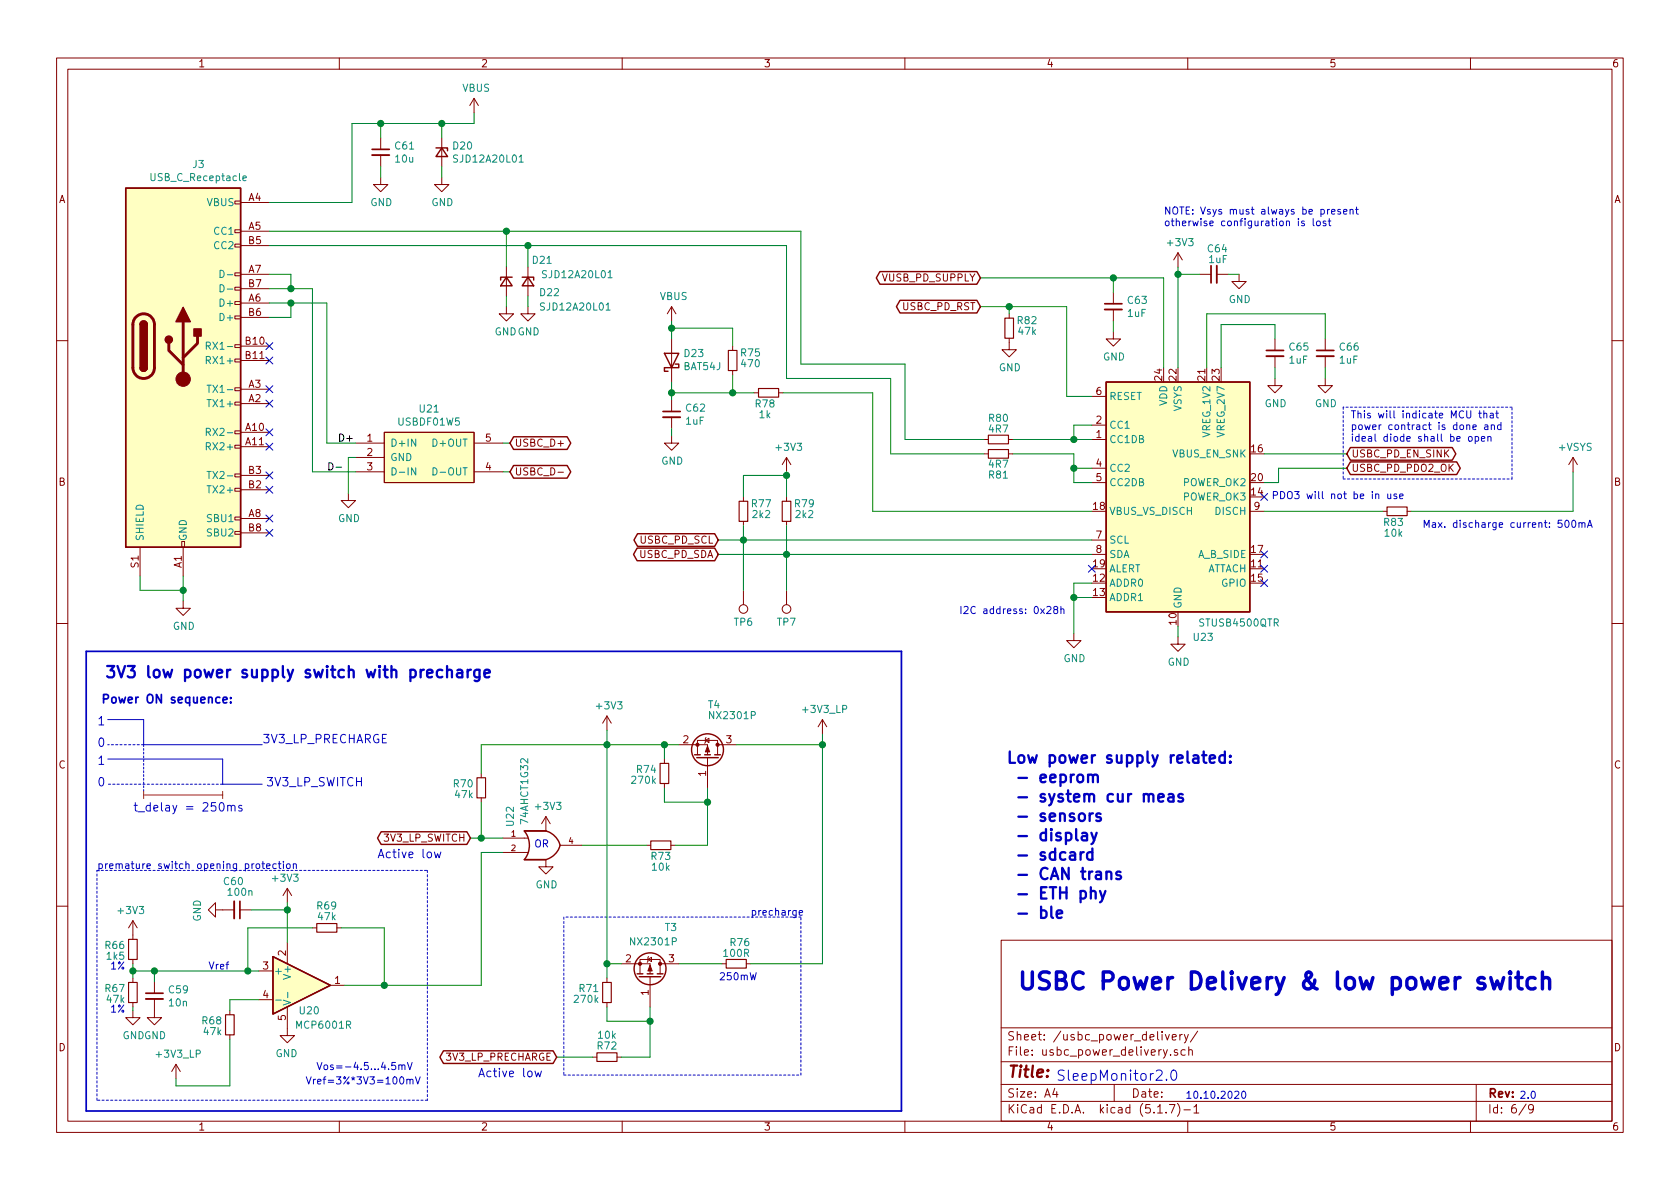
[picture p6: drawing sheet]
<svg xmlns="http://www.w3.org/2000/svg" width="297mm" height="210mm" viewBox="0 0 297 210" stroke-linecap="round" stroke-linejoin="round" font-family="sans-serif">
<g fill="none" stroke="#840000" stroke-width=".18">
<path d="M10 10.3h277v189.9h-277zM12 12.2h273v186.1h-273zM60 10.3v1.9M83.8 17.4l-.7 1.3M83.8 17.4v2.5M83.8 17.4l.8 1.3M110 10.3v1.9M160 10.3v1.9M210 10.3v1.9M260 10.3v1.9M41.5 35.6h1v.5h-1zM42.5 35.8h5.1"/>
<path d="M67.3 31.4v1.2h1.3l-1.3 1.3-1.3-1.3h1.3M67.3 24.4v2M67.3 27.4v2.1M78.1 31.4v1.2h1.3l-1.3 1.3-1.3-1.3h1.3M78.1 24.4v5.1M41.5 55.9h1v.5h-1zM41.5 53.3h1v.5h-1zM41.5 50.8h1v.5h-1zM41.5 48.3h1v.5h-1zM41.5 43.2h1v.5h-1zM41.5 40.6h1v.5h-1zM42.5 40.9h5.1"/>
<path d="M42.5 53.6h5.1M42.5 48.5h5.1M42.5 43.4h5.1M42.5 56.1h5.1M42.5 51h5.1M89.5 54.2v1.3h-1.2l1.2 1.3 1.3-1.3h-1.3M89.5 47.2v5.1M93.3 54.2v1.3h1.3l-1.3 1.3-1.2-1.3h1.2M93.3 47.2v5.1M118.7 54.2l-.7 1.3M118.7 54.2v2.6M118.7 59.9v7.7"/>
<path d="M118.7 54.2l.8 1.3M178.4 59.8v2h1.3l-1.3 1.3-1.2-1.3h1.2M178.4 55.5v.8M196.8 58.7v1.2h1.3l-1.3 1.3-1.2-1.3h1.2M196.8 51.7v2M196.8 54.7v2.1M208.3 44.7l-.8 1.3M208.3 44.7v2.5M208.3 44.7l.7 1.3M212.1 48.5h2M215.1 48.5h2.1M219.1 48.5v1.3h1.2l-1.2 1.2-1.3-1.2h1.3"/>
<path d="M225.4 59.9v2.1M234.3 59.9v2.1M10 60.2h2M41.5 78.7h1v.5h-1zM41.5 76.2h1v.5h-1zM41.5 71.1h1v.5h-1zM41.5 68.6h1v.5h-1zM41.5 63.5h1v.5h-1zM41.5 61h1v.5h-1zM42.5 76.4h5.1M42.5 79h5.1M42.5 71.4h5.1"/>
<path d="M42.5 68.8h5.1M42.5 61.2h5.1M42.5 63.7h5.1M62.9 78.4h5M67.9 76.4h15.9v8.9h-15.9zM83.8 78.4h5.1M118.7 77.1v1.3h1.3l-1.3 1.2-1.2-1.2h1.2M118.7 70.7v2.1M118.7 73.8v2M129.5 61.2v.8M129.5 65.5v.8M133.3 69.5h.8"/>
<path d="M137.7 69.5h.7M174 77.7h.8M178.3 77.7h.8M193 77.7h2.6M193 75.2h2.6M193 70.1h2.6M225.4 66.9v1.3h1.3l-1.3 1.3-1.2-1.3h1.2M225.4 63v2M234.3 66.9v1.3h1.3l-1.3 1.3-1.3-1.3h1.3M234.3 63v2M285 60.2h2M24.8 96.8v5"/>
<path d="M32.1 95.8h.5v1h-.5zM32.4 96.8v5M41.5 94h1v.5h-1zM41.5 91.4h1v.5h-1zM41.5 86.4h1v.5h-1zM41.5 83.8h1v.5h-1zM42.5 91.7h5.1M42.5 86.6h5.1M42.5 84.1h5.1M42.5 94.2h5.1M61.6 87.2v1.3h1.3l-1.3 1.3-1.3-1.3h1.3M62.9 80.9h5"/>
<path d="M62.9 83.4h5M83.8 83.4h5.1M98.7 83.5h.9M131.4 87.9v.7M131.4 92.2v.8M139.1 80.9l-.8 1.3M139.1 80.9v2.5M139.1 87.9v.7M139.1 92.2v.8M139.1 80.9l.7 1.3M174 80.3h.8M178.3 80.3h.8"/>
<path d="M193 82.8h2.6M193 85.3h2.6M193 95.5h2.6M193 98h2.6M221 90.4h2.5M244.5 90.4h.7M248.8 90.4h.8M278.1 80.9l-.7 1.3M278.1 80.9v2.5M278.1 80.9l.8 1.3M10 110.3h2M32.4 106.3v1.3h1.3l-1.3 1.2-1.3-1.2h1.3"/>
<path d="M131.4 104.4v2.5M139.1 104.4v2.5M189.9 112v1.3h1.2l-1.2 1.2-1.3-1.2h1.3M208.3 112.6v1.3h1.2l-1.2 1.3-1.3-1.3h1.3M285 110.3h2M85.1 136.8v.7M107.3 126.6l-.7 1.3M107.3 126.6v2.6M107.3 126.6l.8 1.3M117.5 134.2v.8M117.5 138.6v.7M120 131.7h5.1v1.8"/>
<path d="M124.7 130.9l.6-.3v.7zM124.8 130.4l-.1 .2v.7l-.1 .1M125.1 134v.2M125.1 134.2v5.1M126.9 131.7v-.8h-3.6v2.6M126.9 131.7v1.8M126.9 131.7h3.3M145.4 127.2l-.7 1.3M145.4 127.2v2.6M145.4 127.2l.8 1.3M50.8 157.1v2.5M50.8 157.1l.8 1.3"/>
<path d="M50.8 157.1l-.8 1.3M85.1 141.1v.8M88.9 150.7h4.4M88.9 148.2h4.4M96.5 152v1.3h1.3l-1.3 1.3-1.3-1.3h1.3M96.5 144.4l-.7 1.3M96.5 144.4v2.5M96.5 144.4l.8 1.3M99.1 149.5h3.8M114.3 149.5h.8M118.6 149.5h.8M10 160.2h2"/>
<path d="M23.5 178.7v1.3h1.3l-1.3 1.2-1.3-1.2h1.3M23.5 162.8l.8 1.3M23.5 162.8v3.3M23.5 169.7v.7M23.5 173v.7M23.5 177.3v.7M23.5 162.8l-.8 1.3M27.3 176.7v3.3h1.3l-1.3 1.2-1.3-1.2h1.3M27.3 173.6v2M38.1 160.9v-1.3l-1.3 1.3 1.3 1.3v-1.3h3.3M40.6 178.7v.7M42.4 160.9h2"/>
<path d="M45.7 171.7h2.6M45.7 176.8h2.6M50.8 178v5.1h-1.3l1.3 1.3 1.3-1.3h-1.3M50.8 166.6v3.8M55.2 164.1h.8M58.4 174.2h2.6M59.6 164.1h.7M107.3 173v.7M107.3 177.3v.7M109.9 170.4h5v1.8M114.6 169.7l.6-.4v.7zM114.7 169.2l-.1 .1v.7l-.2 .2"/>
<path d="M114.9 172.7v.2M114.9 173v5M116.7 170.4v-.7h-3.5v2.5M116.7 170.4v1.8M116.7 170.4h3.3M127.6 170.4h.8M132 170.4h.7M177 166.3h108v32h-108zM285 160.2h2M31.1 188.2l-.7 1.3M31.1 188.2v2.5M31.1 188.2l.8 1.3"/>
<path d="M40.6 183v.8M60 198.3v1.9M104.8 186.9h.7M109.1 186.9h.8M110 198.3v1.9M160 198.3v1.9M177 194.8h108M177 191.8h108M177 187.8h108M177 181.8h108M186.5 192.5l-.4 1h1M186.8 193v1"/>
<path d="M197 191.8v3M204.7 196.8h.8M206 182.9l.4 1 .4-1M206.2 196.7v.1M206.8 195.3h.9l-.6 1.5M207 186.5v.1M207.3 183.4l.7-.1-.1-.3-.4-.1-.2 .2v.7h.6M208.2 195.1a1.71 1.71 0 0 1 0 2.3M208.2 185.7l-.4-.1-.2 .2 .1 .2 .5 .2v.3h-.6M208.6 182.9v1M209 182.9l-.4 .3M209.3 196.3h1.2"/>
<path d="M209.4 182.9l.4 1M209.5 185.7l-.4-.1-.3 .3 .1 .6 .2 .1 .4-.1M210 198.3v1.9M210.1 182.9l-.5 1.4-.2 .1M210.2 185.7l.2-.1 .3 .1 .1 .9M210.2 185.1v1.5M211.1 195.8l.4-.5v1.5M211.1 196.8h.9M211.8 182.3l-1.3 2M260 198.3v1.9M261 191.8v6.5M269.8 195.2l-1.2 2"/>
<path d="M271.1 196l-.3 .3-.4-.1-.1-.2v-.4l.1-.2 .4-.1 .2 .2a1.19 1.19 0 0 1-.2 1.2l-.4 .1"/>
<circle cx="131.4" cy="107.7" r=".76"/>
<circle cx="139.1" cy="107.7" r=".76"/>
</g>
<g fill="none" stroke="#840000" stroke-width=".2">
<path d="M177.7 56.3h1.5v3.5h-1.5zM128.8 62h1.5v3.5h-1.5zM134.1 68.7h3.6v1.5h-3.6zM174.8 79.5h3.5v1.5h-3.5zM174.8 77h3.5v1.5h-3.5zM130.7 88.6h1.5v3.6h-1.5zM138.3 88.6h1.5v3.6h-1.5zM245.2 89.7h3.6v1.5h-3.6zM84.3 137.5h1.6v3.6h-1.6zM116.7 135h1.5v3.6h-1.5zM115.1 148.7h3.5v1.5h-3.5zM22.7 166.1h1.6v3.6h-1.6z"/>
<path d="M22.7 173.7h1.6v3.6h-1.6zM39.9 179.4h1.5v3.6h-1.5zM56 163.3h3.6v1.5h-3.6zM106.6 173.7h1.5v3.6h-1.5zM128.4 169.7h3.6v1.5h-3.6zM105.5 186.2h3.6v1.5h-3.6z"/>
</g>
<path d="M65.8 27.4h3M195.3 54.7h3.1M215.1 47v3M117.2 73.8h3.1M223.9 63h3M232.8 63h3M41.4 159.4v3M25.8 176.7h3" fill="none" stroke="#840000" stroke-width=".33"/>
<path d="M65.8 26.4h3M195.3 53.7h3.1M214.1 47v3M117.2 72.8h3.1M223.9 62h3M232.8 62h3M42.4 159.4v3M25.8 175.6h3" fill="none" stroke="#840000" stroke-width=".3"/>
<g fill="none" stroke="#840000" stroke-width=".25">
<path d="M22.2 33.3h20.3v63.5h-20.3zM77.1 26.2h2v.5M78.1 26.2l1 1.5h-2zM24.8 57.4a.63 .63 0 0 1 .6-.6 .63 .63 0 0 1 .6 .6M89.5 49l1.1 1.5h-2.1zM90.6 49h-2.1v.5M92.3 49h2.1v.5M93.3 49l1.1 1.5h-2.1zM155.6 48h17.1l.7 1.1-.7 1.2h-17.1l-.7-1.2zM159.1 53.1h13.6l.7 1.1-.7 1.1h-13.6l-.6-1.1zM24.8 65a.63 .63 0 0 0 .6 .7 .63 .63 0 0 0 .6-.7M90.8 77.2h9.5l.6 1.2-.6 1.1h-9.5l-.6-1.1z"/>
<path d="M117.5 62.5h2.5l-1.3 2.5zM119.4 64.4h.6v.6h-2.5v.7h.6M195.6 67.6h25.4v40.6h-25.4zM238.8 79.1h18l.6 1.2-.6 1.1h-18l-.7-1.1zM90.8 82.3h9.5l.6 1.1-.6 1.2h-9.5l-.6-1.2zM112.6 96.9h13.8l.6 1.1-.6 1.2h-13.8l-.6-1.2zM112.7 94.4h13.7l.6 1.1-.6 1.1h-13.7l-.6-1.1zM238.8 81.7h18.8l.6 1.1-.6 1.1h-18.8l-.7-1.1zM122.8 133.5h1M123.2 134h3.8M124.6 133.5h1M126.4 133.5h1"/>
<path d="M67.4 147.1h15.1l.7 1.1-.7 1.1h-15.1l-.6-1.1zM92.7 147a4 4 0 0 1 0 5M92.7 146.9h3.8a3.7 3.7 0 0 1 2.5 2.6 3.7 3.7 0 0 1-2.5 2.5h-3.8M48.3 169.2l10.1 5-10.1 5.1zM112.6 172.2h1.1M113 172.7h3.8M114.4 172.2h1M116.2 172.2h1M78.4 185.8h19.4l.6 1.1-.6 1.2h-19.4l-.6-1.2z"/>
<circle cx="125.1" cy="132.6" r="2.82"/>
<circle cx="114.9" cy="171.3" r="2.82"/>
</g>
<g fill="#840000" stroke="#840000" stroke-width=".18">
<path d="M114.9 170.7l.4 1h-.7z"/>
<path d="M125.1 131.9l.4 1.1h-.8z"/>
<circle cx="113.2" cy="170.4" r=".28"/>
<circle cx="116.7" cy="170.4" r=".28"/>
<circle cx="32.4" cy="67.1" r="1.27"/>
<circle cx="123.3" cy="131.7" r=".28"/>
<circle cx="126.9" cy="131.7" r=".28"/>
</g>
<g fill="#ffffc2" stroke="#ffffc2" stroke-width=".18">
<path d="M48.3 169.2l10.1 5-10.1 5.1z"/>
<path d="M22.2 33.3h20.3v63.5h-20.3z"/>
<path d="M92.7 152h3.8z"/>
<path d="M92.7 146.9h3.8z"/>
<path d="M67.9 76.4h15.9v8.9h-15.9z"/>
<path d="M195.6 67.6h25.4v40.6h-25.4z"/>
</g>
<g fill="none" stroke="#008484" stroke-width=".18">
<path d="M43 31.5l.6-.1-.1-.2-.4-.1-.1 .2v.6h.5M91.8 28.7h.7M38.9 47.8a.64 .64 0 0 1 .7 .6 .64 .64 0 0 1-.7 .7zM38.9 50.3a.64 .64 0 0 1 .7 .7 .64 .64 0 0 1-.7 .6zM40.2 48.6h.9M40.2 51.1h.9M107.2 54.8h.7M107.5 49.1h.7M36.5 76.4l.6-.1 .1-.1-.1-.3-.1-.2h-.5v1.3M36.5 78.9h.6l.1-.2-.1-.3-.1-.1h-.5v1.2M36.5 61.2l.6-.1 .1-.2-.1-.3-.1-.1h-.5v1.3M36.5 63.7l.6-.1 .1-.1-.1-.3-.1-.2h-.5v1.3"/>
<path d="M36.6 70.7h.7M36.6 68.1h.7M36.8 76.4l.4 .6M36.8 61.2l.4 .6M37 68.1v1.3M36.6 85.9h.7M36.6 83.4h.7M37 83.4v1.2M73.5 82.7v1.3l-.7-1.3v1.3M76.6 82.7a.64 .64 0 0 1 .7 .7 .64 .64 0 0 1-.7 .6zM48.7 176.9h1M50.1 176.9l1.3 .4-1.3 .4"/>
<path d="M50.9 175.5v.9"/>
</g>
<path d="M24.1 56.1a1.89 1.89 0 0 1 2-.5 1.89 1.89 0 0 1 1.2 1.8v7.6a1.9 1.9 0 0 1-1.9 1.9 1.9 1.9 0 0 1-1.9-1.9v-7.8l.1-.5zM32.4 56.9v10.2M34.9 59.4v1.3l-2.5 2.5M29.8 60.7v1.3l2.6 2.5" fill="none" stroke="#840000" stroke-width=".51"/>
<g fill="#840000" stroke="#840000" stroke-width=".25">
<path d="M24.8 65h1.2a.63 .63 0 0 1-.6 .7 .63 .63 0 0 1-.6-.7z"/>
<path d="M24.9 56.9a.63 .63 0 0 1 .7-.1 .63 .63 0 0 1 .4 .6h-1.2z"/>
<path d="M24.8 57.4h1.2v7.6h-1.2z"/>
<path d="M34.3 58.2h1.3v1.2h-1.3z"/>
<path d="M32.4 54.4l1.3 2.5h-2.6z"/>
<circle cx="29.8" cy="60.1" r=".63"/>
</g>
<path d="M25.4 131.7v8.2" fill="none" stroke="#0000c2" stroke-width=".18" stroke-dasharray=".3 .3"/>
<g fill="none" stroke="#0000c2" stroke-width=".18" stroke-dasharray=".4 .4">
<path d="M237.5 72v12.7M267.3 72h-29.8M237.5 84.7h29.8M267.3 84.7v-12.7M25.4 131.7h-6.4M39.4 138.7h-20.4M17.1 153.9h58.5M75.6 153.9v40.7M99.7 162.2v27.9M141.6 162.2h-41.9M17.1 194.6v-40.7M75.6 194.6h-58.5"/>
<path d="M99.7 190.1h41.9M141.6 190.1v-27.9"/>
</g>
<path d="M15.2 115.2h144.2v81.3h-144.2zM39.4 123.8l.8-.2-.1-.2-.5-.1-.2 .2 .1 .7h.6M40.8 124.1v.2M40.8 123.4v.1" fill="none" stroke="#0000c2" stroke-width=".3"/>
<path d="M25.4 139.9v1.3M39.4 139.9v1.3M25.4 140.6h14" fill="none" stroke="#f00" stroke-width=".18"/>
<g fill="none" stroke="#0000c2" stroke-width=".18">
<path d="M229.6 39.1v.8M230.6 39.1h-.3l-.2 .2 .1 .1 .4 .2v.3h-.5M232.2 38.7v1l.2 .2M232.9 39.1h.3l.3 .2-.2 .6h-.3l-.2-.2zM234.4 39.1h-.3l-.2 .2 .1 .1 .4 .2v.3h-.5M234.8 39.1h.5M235 38.7v1l.3 .2M235.4 37.4l.6-.1v-.2l-.4-.1-.2 .2 .1 .6h.5M237 37.1l-.3-.1-.2 .2 .1 .2 .4 .1v.3h-.5M237.6 37.4l.6-.1-.1-.2-.4-.1-.1 .2v.6h.5M238.7 37.2l.2-.2 .3 .1v.8M238.7 37v.9"/>
<path d="M239.7 37h.5M239.9 36.6v1.1l.3 .2M259.7 77.2h.3l.3 .2-.1 .6h-.3l-.2-.1zM260.4 75.5l.6-.1v-.2l-.4-.1-.2 .2 .1 .6h.5M260.8 77.2h.4l.2 .2-.1 .6h-.5M260.8 77.2v1.3M261.4 73.1h.5M261.6 72.6v1.1l.3 .2M261.9 77.6l.6-.1v-.3h-.4l-.2 .2 .1 .6h.5M262.4 73.2l.1-.1h.3l.1 .8M262.4 72.6v1.3M262.5 75.2h.5l.1 .8"/>
<path d="M263.1 75.4l-.4 .1-.2 .2v.2h.6M263.1 77.3l.1-.1h.4v.8M263.1 77.2v.8M263.5 73.1h.5v.8M263.7 75.3l.2-.2 .3 .1v.8M263.7 75.1v.9M264 73.4h-.4l-.2 .2 .1 .3h.5M264.5 73.1h.4M264.6 72.6v1.1l.3 .2M265.4 75.2l-.4-.1-.2 .3 .1 .5h.5M265.4 74.7v1.3M243.2 87.5l.2-.2 .3 .1 .1 .8"/>
<path d="M245.4 87.3v.8l.3 .1 .2-.1M245.9 87.3v.9M246.9 87.4l-.3-.1-.1 .2v.2l.4 .1v.3h-.4M247.5 87.8l.6-.2-.1-.2-.4-.1-.1 .2v.6h.5M276.8 92.1l.2-.1a.67 .67 0 0 1 .4 .6 .67 .67 0 0 1-.4 .7l-.3-.3v-.2zM278 92.1l.2-.1a.69 .69 0 0 1 .4 .6 .69 .69 0 0 1-.4 .7l-.2-.2-.1-.3zM279.2 92.6l.1-.2 .4 .1v.8M279.2 92.4v.9M279.7 92.6l.2-.2 .3 .1v.8M280.7 93.3l.4-1.3 .4 1.3M280.8 92.9h.6M185.1 107.4l.5-.2 .2 .4-.8 .9h.8"/>
<path d="M186.5 107.8l-.1-.1v-.3l.4-.2 .2 .2v.3l-.6 .1-.1 .2v.3l.2 .2h.3l.2-.2v-.4l-.2-.1M187.6 107.8l.2-.1h.3v.8M187.6 107.2v1.3M19 127.2h6.4v4.5h21M19 134.2h20.4v4.5h7M39 142l.1-.1a.8 .8 0 0 1 .6 .7 .8 .8 0 0 1-.3 .8h-.1a.83 .83 0 0 1-.3-1.4zM40.3 142.6l.2-.2 .3 .1 .1 .9M40.3 142.4v1M40.9 142.6a.35 .35 0 0 1 .3-.2 .35 .35 0 0 1 .4 .2v.8M42.7 142.5l-.3-.1-.2 .2 .1 .2 .4 .2v.4h-.5M46.3 152.7h.5M46.5 152.3v1.1l.3 .2"/>
<path d="M47.1 153.2l.7-.1-.1-.3-.4-.1-.2 .2 .1 .6h.5M48.8 152.8l-.3-.1-.3 .3 .2 .5h.4M49.2 152.7h.5M49.4 152.3v1.1l.3 .2M50.1 152.3v.1M50.1 152.7v.9M50.8 152.8l.3-.1 .2 .2-.1 .6-.3 .1-.3-.2zM51.9 152.9l.1-.2 .3 .1 .1 .8M51.9 152.7v.9M76.8 150.7l.3 1 .3-.7 .2 .7 .4-1M133 161.1l.4-.1 .2 .2-.1 .6h-.5M133 161v1.3"/>
<path d="M70.5 188.4l.2-.1 .3 .1 .1 .7M70.5 188.3v.8M71.1 188.5l.1-.2 .4 .1v.7M71.9 191l.2-.2 .3 .1 .1 .8M71.9 190.8v.9M72 187.9l.5 1.2 .4-1.2M72.5 191l.2-.2 .3 .1v.8M73.5 190.4l.4 1.3 .4-1.3M94.6 189.4l.3 1 .2-.7 .3 .7 .3-1M206.2 190.8v.2M207.2 189.4a.44 .44 0 0 1 .4-.2 .44 .44 0 0 1 .4 .4 1.02 1.02 0 0 1-.4 1.4h-.3a1.34 1.34 0 0 1-.1-1.6zM218.3 193.1l.5-.1 .2 .1v.2v.2l-.7 .7h.7"/>
<path d="M219.7 193.1l.1-.1a.67 .67 0 0 1 .5 .6 .67 .67 0 0 1-.5 .6l-.2-.2-.1-.3z"/>
</g>
<g fill="none" stroke="#008400" stroke-width=".18">
<path d="M83.8 19.9v1.9h-21.6v14h-14.6M67.3 21.8v2.6M67.3 29.5v1.9M78.1 21.8v2.6M78.1 29.5v1.9M47.6 53.6h10.2v24.8h5.1M47.6 51h7.6v32.4h7.7M47.6 48.5h3.8v2.5M47.6 43.4h91.5v23.5h18.4v13.4h16.5M47.6 40.9h94v23.5h18.4v13.3h14M51.4 53.6v2.5h-3.8M89.5 40.9v6.3"/>
<path d="M89.5 52.3v1.9M93.3 43.4v3.8M93.3 52.3v1.9M118.7 56.8v3.1M118.7 58h10.8v3.2M173.4 54.2h15.2v15.9h4.4M173.4 49.1h32.3v15.9M178.4 54.2v1.3M196.8 49.1v2.6M196.8 56.8v1.9M208.3 48.5h3.8M208.3 47.2v17.8"/>
<path d="M217.2 48.5h1.9M225.4 59.9v-2.5h-9.5v7.6M234.3 59.9v-4.4h-20.9v9.5M88.9 78.4h1.3M118.7 67.6v3.1M118.7 75.8v1.3M118.7 69.5h14.6M129.5 66.3v3.2M138.4 69.5h15.9v20.9h38.7M179.1 77.7h13.9M193 75.2h-3.1v2.5M225.4 65v1.9"/>
<path d="M234.3 65v1.9M62.9 80.9h-1.3v6.3M88.9 83.4h1.3M127 95.5h66M127 98h66M131.4 93v11.4M139.1 84.1h-7.7v3.8M139.1 83.4v4.5M139.1 93v11.4M179.1 80.3h10.8v5h3.1M189.9 82.8h3.1M223.5 90.4h21"/>
<path d="M223.5 80.3h14.6M238.1 82.8h-12v2.5h-2.6M278.1 83.4v7h-28.5M24.8 101.8v2.6h7.6M32.4 101.8v4.5M189.9 105.7h3.1M193 103.1h-3.1v8.9M208.3 110.7v1.9M107.3 129.2v43.8M117.5 131.7v2.5M117.5 139.3v2.6h7.6M120 131.7h-34.9v5.1"/>
<path d="M125.1 139.3v10.2h-5.7M130.2 131.7h15.2M145.4 129.8v40.6h-12.7M50.8 159.6v7M83.2 148.2h5.7M85.1 141.9v6.3M88.9 150.7h-3.8v23.5h-24.1M102.9 149.5h11.4M23.5 170.4v2.6M23.5 178v.7M23.5 171.7h22.2M27.3 171.7v1.9"/>
<path d="M44.4 160.9h6.4M45.7 176.8h-5.1v1.9M55.2 164.1h-11.4v7.6M60.3 164.1h7.6v10.1M107.3 170.4h2.6M107.3 178v2.6h7.6M114.9 178v8.9h-5M120 170.4h7.6M40.6 183.8v8.2h-9.5v-1.3M98.4 186.9h6.4"/>
</g>
<path d="M58.1 81.8a.64 .64 0 0 1 .8 .7 .64 .64 0 0 1-.8 .6zM59.4 82.6h1" fill="none" stroke="#000" stroke-width=".18"/>
<g fill="none" stroke="#0000c2" stroke-width=".41">
<path d="M79 118.6a.5 .5 0 0 1 .9 .1v1.1M79 117.8v2M80.9 118.5l.2-.1 .5 .1 .1 1.3M81.7 118.9l-.6 .1a.39 .39 0 0 0-.3 .4 .39 .39 0 0 0 .3 .4l.6-.1M82.7 118.4v1.4M83.3 118.4l-.4 .1-.2 .3M84.8 118.4v1.7a.54 .54 0 0 1-.9 .2M84.8 118.5l-.6-.1-.4 .4v.6l.2 .3 .2 .1 .6-.1M85.6 119.1l1-.2-.1-.4-.6-.1-.3 .3 .2 1 .1 .1 .6-.1M190.7 137.1a.54 .54 0 0 1 .8 .3v.5a.54 .54 0 0 1-.5 .4 .54 .54 0 0 1-.5-.4v-.5zM192.4 137.2a.52 .52 0 0 1 .7-.1l.1 1.2M192.4 137v1.3"/>
<path d="M193.2 137.3l.3-.3 .5 .1 .1 1.2M213.9 134.2l.9-.2-.1-.4-.5-.1-.3 .3 .1 1 .2 .1 .5-.1M216.6 133.6l-.6-.1-.4 .4v.6l.2 .3 .2 .1 .6-.1M216.6 132.9v2M217.5 134.7v.2l-.1-.1 .1-.1v.2M217.5 133.6l.1 .2h-.2l.1-.2v.2M191.1 150.7v1.3M191.3 147.4l.2-.1 .6 .1 .1 1.2M191.6 150.7l-.4 .1-.1 .3M192.2 147.7l-.7 .1a.39 .39 0 0 0-.3 .4 .39 .39 0 0 0 .3 .4l.7-.1M192.7 143.8v1.4M192.9 157.8a.52 .52 0 0 1 .7-.1l.1 1.2"/>
<path d="M192.9 156.9v2M193 147.3l.4 1.3M193.1 150.8l-.5-.1-.4 .4v.6l.2 .2 .2 .1 .5-.1M193.1 150v2M193.2 143.8l-.3 .1-.2 .3M193.9 147.3l-.7 1.8-.2 .2M194.5 157.6l.5 1.3M194.6 143.9l-.2-.1-.5 .1v.5a.68 .68 0 0 1 .8 .4l-.1 .3-.2 .1-.6-.1M195.5 157.6l-.7 1.8-.3 .2M195.6 154.3a.52 .52 0 0 1 .8-.1l.1 1.3M195.6 154.1v1.4M198.1 154.2l-.2-.1-.4 .1-.1 .2 .1 .3a.67 .67 0 0 1 .7 .5l-.3 .3-.5-.1"/>
<path d="M203.1 140.7l.3-.3 .5 .1v1.3M204.8 141.1l1-.2-.1-.4-.6-.1-.3 .3 .1 1 .2 .1 .6-.1M206.6 140.5l.2-.1 .6 .1 .1 1.3M207.5 140.9l-.7 .1a.39 .39 0 0 0-.3 .4 .39 .39 0 0 0 .3 .4l.7-.1M209.1 140.5a.5 .5 0 0 0-.8 .2l.1 .3a.68 .68 0 0 1 .8 .4l-.1 .3-.2 .1-.6-.1M185.9 160.3v1.7l.3 .3M186.8 161.6l1-.1-.1-.4-.6-.1-.3 .3 .1 .9 .2 .1 .6-.1"/>
</g>
<path d="M263.6 172.9l.6 2 .5-1.4 .6 1.4 .6-2M267 171.9l-.1 .1 .1 .2 .2-.2-.2-.1v.3M267 172.9v2M268 172.9h1.1M268.4 171.9v2.5l.2 .3 .5 .2M271.4 173l-.3-.1h-.5l-.4 .2-.2 .4v.8l.3 .4 .3 .2h.5l.3-.2M272.7 173.1a.74 .74 0 0 1 1.3 .2v1.6M272.7 171.9v3" fill="none" stroke="#0000c2" stroke-width=".61"/>
<g fill="#008400" stroke="#008400" stroke-width=".25">
<circle cx="131.4" cy="95.5" r=".51"/>
<circle cx="139.1" cy="98" r=".51"/>
<circle cx="139.1" cy="84.1" r=".51"/>
<circle cx="118.7" cy="58" r=".51"/>
<circle cx="118.7" cy="69.5" r=".51"/>
<circle cx="27.3" cy="171.7" r=".51"/>
<circle cx="32.4" cy="104.4" r=".51"/>
<circle cx="67.3" cy="21.8" r=".51"/>
<circle cx="78.1" cy="21.8" r=".51"/>
<circle cx="89.5" cy="40.9" r=".51"/>
<circle cx="93.3" cy="43.4" r=".51"/>
<circle cx="129.5" cy="69.5" r=".51"/>
<circle cx="43.8" cy="171.7" r=".51"/>
<circle cx="189.9" cy="82.8" r=".51"/>
<circle cx="178.4" cy="54.2" r=".51"/>
<circle cx="189.9" cy="105.7" r=".51"/>
<circle cx="107.3" cy="131.7" r=".51"/>
<circle cx="107.3" cy="170.4" r=".51"/>
<circle cx="114.9" cy="180.6" r=".51"/>
<circle cx="145.4" cy="131.7" r=".51"/>
<circle cx="117.5" cy="131.7" r=".51"/>
<circle cx="125.1" cy="141.9" r=".51"/>
<circle cx="85.1" cy="148.2" r=".51"/>
<circle cx="189.9" cy="77.7" r=".51"/>
<circle cx="67.9" cy="174.2" r=".51"/>
<circle cx="51.4" cy="53.6" r=".51"/>
<circle cx="51.4" cy="51" r=".51"/>
<circle cx="23.5" cy="171.7" r=".51"/>
<circle cx="196.9" cy="49.1" r=".51"/>
<circle cx="208.3" cy="48.5" r=".51"/>
<circle cx="50.8" cy="160.9" r=".51"/>
</g>
<g fill="none" stroke="#000084" stroke-width=".18">
<path d="M47 78.4l1.2 1.2M47 75.8l1.2 1.3M47 70.8l1.2 1.2M47 68.2l1.2 1.2M47 63.1l1.2 1.3M47 60.6l1.2 1.2M48.2 78.4l-1.2 1.2M48.2 75.8l-1.2 1.3M48.2 70.8l-1.2 1.2M48.2 68.2l-1.2 1.2M48.2 63.1l-1.2 1.3M48.2 60.6l-1.2 1.2"/>
<path d="M47 93.6l1.2 1.2M47 91.1l1.2 1.2M47 86l1.2 1.2M47 83.5l1.2 1.2M48.2 93.6l-1.2 1.2M48.2 91.1l-1.2 1.2M48.2 86l-1.2 1.2M48.2 83.5l-1.2 1.2M192.4 100l1.2 1.2M193.6 100l-1.2 1.2M222.9 87.3l1.2 1.2M222.9 97.4l1.2 1.2"/>
<path d="M222.9 100l1.2 1.2M224.1 87.3l-1.2 1.2M224.1 97.4l-1.2 1.2M224.1 100l-1.2 1.2M222.9 102.5l1.2 1.2M224.1 102.5l-1.2 1.2"/>
</g>
<text font-size="4.2" fill="#0000c2" x="179.7" y="175">USBC Power Delivery &amp; low power switch</text>
<g font-size="2.8" fill="#0000c2">
<text x="18.4" y="119.9">3V3 low power supply switch with precharge</text>
<text x="177.8" y="135">Low power supply related:</text>
<text x="178.6" y="138.4">- eeprom</text>
<text x="178.6" y="141.9">- system cur meas</text>
<text x="178.6" y="145.3">- sensors</text>
<text x="178.6" y="148.7">- display</text>
<text x="178.6" y="152.1">- sdcard</text>
<text x="178.6" y="155.6">- CAN trans</text>
<text x="178.6" y="159">- ETH phy</text>
<text x="178.6" y="162.4">- ble</text>
</g>
<text font-size="2.8" fill="#840000" x="178" y="190.5">Title:</text>
<text font-size="2.5" fill="#0000c2" x="186.7" y="191.1">SleepMonitor2.0</text>
<g font-size="2.1" fill="#0000c2">
<text x="17.8" y="124.4">Power ON sequence:</text>
<text x="17.1" y="128.3">1</text>
<text x="46.4" y="131.4">3V3_LP_PRECHARGE</text>
<text x="17.1" y="132.1">0</text>
<text x="17.1" y="135.2">1</text>
<text x="17.1" y="139.1">0</text>
<text x="23.5" y="143.5">t_delay = 250ms</text>
<text x="47" y="139.1">3V3_LP_SWITCH</text>
<text x="66.7" y="151.8">Active low</text>
<text x="84.5" y="190.5">Active low</text>
</g>
<g font-size="2.1" fill="#840000">
<text x="178" y="184">Sheet: /usbc_power_delivery/</text>
<text x="178" y="186.7">File: usbc_power_delivery.sch</text>
<text x="178" y="196.9">KiCad E.D.A. kicad (5.1.7)-1</text>
<text x="178" y="194.1">Size: A4</text>
<text x="200" y="194.1">Date:</text>
<text x="263" y="194.1">Rev:</text>
<text x="263" y="196.9">Id: 6/9</text>
</g>
<g font-size="1.8" fill="#840000">
<text x="35" y="11.9">1</text>
<text x="85" y="11.9">2</text>
<text x="135" y="11.9">3</text>
<text x="185" y="11.9">4</text>
<text x="235" y="11.9">5</text>
<text x="285" y="11.9">6</text>
<text x="10.4" y="35.9">A</text>
<text x="44" y="35.6">A4</text>
<text x="285.4" y="35.9">A</text>
<text x="44" y="40.6">A5</text>
<text x="44" y="43.2">B5</text>
<text x="44" y="53.3">A6</text>
<text x="44" y="48.3">A7</text>
<text x="44" y="50.8">B7</text>
<text x="156.2" y="49.8">VUSB_PD_SUPPLY</text>
<text x="44" y="55.9">B6</text>
<text x="159.6" y="54.9">USBC_PD_RST</text>
<text x="43.5" y="61">B10</text>
<text x="43.5" y="63.5">B11</text>
<text x="44" y="71.1">A2</text>
<text x="44" y="68.6">A3</text>
<text x="193.8" y="69.8">6</text>
<text x="205.5" y="67.3" transform="rotate(-90 205.5 67.3)">24</text>
<text x="208" y="67.3" transform="rotate(-90 208 67.3)">22</text>
<text x="213.1" y="67.3" transform="rotate(-90 213.1 67.3)">21</text>
<text x="215.6" y="67.3" transform="rotate(-90 215.6 67.3)">23</text>
<text x="43.5" y="76.2">A10</text>
<text x="193.8" y="77.5">1</text>
<text x="193.8" y="74.9">2</text>
<text x="43.5" y="78.7">A11</text>
<text x="44" y="83.8">B3</text>
<text x="64.9" y="78.1">1</text>
<text x="64.9" y="80.6">2</text>
<text x="64.9" y="83.2">3</text>
<text x="85.9" y="83.2">4</text>
<text x="85.9" y="78.1">5</text>
<text x="91" y="79">USBC_D+</text>
<text x="193.8" y="82.5">4</text>
<text x="221.3" y="80">16</text>
<text x="238.9" y="83.4">USBC_PD_PDO2_OK</text>
<text x="238.9" y="80.9">USBC_PD_EN_SINK</text>
<text x="10.4" y="85.9">B</text>
<text x="44" y="86.4">B2</text>
<text x="91" y="84.1">USBC_D-</text>
<text x="193.8" y="85.1">5</text>
<text x="221.3" y="87.6">14</text>
<text x="221.3" y="85.1">20</text>
<text x="285.4" y="85.9">B</text>
<text x="44" y="91.4">A8</text>
<text x="44" y="94">B8</text>
<text x="193.3" y="90.2">18</text>
<text x="193.8" y="95.2">7</text>
<text x="221.8" y="90.2">9</text>
<text x="24.5" y="100.4" transform="rotate(-90 24.5 100.4)">S1</text>
<text x="32.1" y="100.4" transform="rotate(-90 32.1 100.4)">A1</text>
<text x="113.1" y="98.7">USBC_PD_SDA</text>
<text x="113.2" y="96.1">USBC_PD_SCL</text>
<text x="193.3" y="100.3">19</text>
<text x="193.8" y="97.8">8</text>
<text x="221.3" y="100.3">11</text>
<text x="221.3" y="97.8">17</text>
<text x="193.3" y="102.9">12</text>
<text x="193.3" y="105.4">13</text>
<text x="221.3" y="102.9">15</text>
<text x="208" y="110.4" transform="rotate(-90 208 110.4)">10</text>
<text x="120.8" y="131.4">2</text>
<text x="128.4" y="131.4">3</text>
<text x="10.4" y="135.9">C</text>
<text x="124.8" y="137.3" transform="rotate(-90 124.8 137.3)">1</text>
<text x="285.4" y="135.9">C</text>
<text x="68" y="148.8">3V3_LP_SWITCH</text>
<text x="46.5" y="171.4">3</text>
<text x="50.5" y="169" transform="rotate(-90 50.5 169)">2</text>
<text x="59.2" y="174">1</text>
<text x="110.6" y="170.2">2</text>
<text x="118.3" y="170.2">3</text>
<text x="46.5" y="176.5">4</text>
<text x="114.7" y="176" transform="rotate(-90 114.7 176)">1</text>
<text x="10.4" y="185.9">D</text>
<text x="50.5" y="180.4" transform="rotate(-90 50.5 180.4)">5</text>
<text x="285.4" y="185.9">D</text>
<text x="79" y="187.6">3V3_LP_PRECHARGE</text>
<text x="35" y="199.9">1</text>
<text x="85" y="199.9">2</text>
<text x="135" y="199.9">3</text>
<text x="185" y="199.9">4</text>
<text x="235" y="199.9">5</text>
<text x="285" y="199.9">6</text>
</g>
<g font-size="1.8" fill="#008484">
<text x="81.8" y="16.2">VBUS</text>
<text x="34.1" y="29.7">J3</text>
<text x="69.9" y="26.4">C61</text>
<text x="70" y="28.7">10u</text>
<text x="80.2" y="26.4">D20</text>
<text x="80.5" y="28.7">SJD12A20L01</text>
<text x="26.9" y="32">USB_C_Receptacle</text>
<text x="36.6" y="36.4">VBUS</text>
<text x="38" y="41.5">CC1</text>
<text x="65.5" y="36.4">GND</text>
<text x="76.3" y="36.4">GND</text>
<text x="38" y="44.1">CC2</text>
<text x="94.2" y="46.7">D21</text>
<text x="206.6" y="43.5">+3V3</text>
<text x="213.6" y="44.6">C64</text>
<text x="213.8" y="46.5">1uF</text>
<text x="95.5" y="52.4">D22</text>
<text x="96.2" y="49.2">SJD12A20L01</text>
<text x="116.7" y="53.1">VBUS</text>
<text x="199.5" y="53.7">C63</text>
<text x="217.2" y="53.6">GND</text>
<text x="39.2" y="54.2">D+</text>
<text x="39.2" y="56.8">D+</text>
<text x="87.5" y="59.3">GNDGND</text>
<text x="95.9" y="54.9">SJD12A20L01</text>
<text x="180" y="57.3">R82</text>
<text x="180.1" y="59.2">47k</text>
<text x="199.4" y="56.1">1uF</text>
<text x="37.1" y="64.4">RX1+</text>
<text x="37.5" y="61.8">RX1-</text>
<text x="120.9" y="65.5">BAT54J</text>
<text x="121.1" y="63.1">D23</text>
<text x="131.1" y="63">R75</text>
<text x="131.2" y="64.9">470</text>
<text x="176.6" y="65.7">GND</text>
<text x="195" y="63.7">GND</text>
<text x="228" y="64.3">1uF</text>
<text x="228" y="62">C65</text>
<text x="236.9" y="64.3">1uF</text>
<text x="236.9" y="62">C66</text>
<text x="37.7" y="69.5">TX1-</text>
<text x="196.1" y="70.7">RESET</text>
<text x="206.4" y="71.8" transform="rotate(-90 206.4 71.8)">VDD</text>
<text x="37.3" y="72">TX1+</text>
<text x="37.5" y="77.1">RX2-</text>
<text x="70.5" y="75.3">USBDF01W5</text>
<text x="74.2" y="72.9">U21</text>
<text x="121.3" y="75.1">1uF</text>
<text x="121.4" y="72.8">C62</text>
<text x="133.6" y="72.1">R78</text>
<text x="134.3" y="74">1k</text>
<text x="174.9" y="74.6">R80</text>
<text x="174.9" y="76.5">4R7</text>
<text x="196.1" y="75.8">CC1</text>
<text x="208.9" y="72.8" transform="rotate(-90 208.9 72.8)">VSYS</text>
<text x="214" y="77.2" transform="rotate(-90 214 77.2)">VREG_1V2</text>
<text x="216.5" y="77.2" transform="rotate(-90 216.5 77.2)">VREG_2V7</text>
<text x="223.6" y="72">GND</text>
<text x="232.5" y="72">GND</text>
<text x="37.1" y="79.6">RX2+</text>
<text x="69" y="79">D+IN</text>
<text x="69" y="81.5">GND</text>
<text x="76.8" y="79">D+OUT</text>
<text x="116.9" y="82.2">GND</text>
<text x="137.4" y="79.7">+3V3</text>
<text x="174.9" y="82.7">4R7</text>
<text x="196.1" y="78.4">CC1DB</text>
<text x="196.1" y="83.4">CC2</text>
<text x="207.4" y="80.9">VBUS_EN_SNK</text>
<text x="275.6" y="79.7">+VSYS</text>
<text x="37.3" y="87.2">TX2+</text>
<text x="37.7" y="84.7">TX2-</text>
<text x="69" y="84.1">D-IN</text>
<text x="77.2" y="84.1">D-OUT</text>
<text x="133" y="89.7">R77</text>
<text x="140.6" y="89.7">R79</text>
<text x="174.9" y="84.6">R81</text>
<text x="196.1" y="86">CC2DB</text>
<text x="209.2" y="88.5">POWER_OK3</text>
<text x="209.2" y="86">POWER_OK2</text>
<text x="25.4" y="95.8" transform="rotate(-90 25.4 95.8)">SHIELD</text>
<text x="33" y="95.8" transform="rotate(-90 33 95.8)">GND</text>
<text x="36.8" y="92.3">SBU1</text>
<text x="36.8" y="94.9">SBU2</text>
<text x="59.8" y="92.3">GND</text>
<text x="133.1" y="91.6">2k2</text>
<text x="140.8" y="91.6">2k2</text>
<text x="196.1" y="91.1">VBUS_VS_DISCH</text>
<text x="215" y="91.1">DISCH</text>
<text x="244.8" y="93">R83</text>
<text x="244.9" y="94.9">10k</text>
<text x="196.1" y="101.2">ALERT</text>
<text x="196.1" y="96.1">SCL</text>
<text x="196.1" y="98.7">SDA</text>
<text x="211.8" y="98.7">A_B_SIDE</text>
<text x="213.2" y="101.2">ATTACH</text>
<text x="196.1" y="103.8">ADDR0</text>
<text x="196.1" y="106.3">ADDR1</text>
<text x="208.9" y="107.7" transform="rotate(-90 208.9 107.7)">GND</text>
<text x="216.1" y="103.8">GPIO</text>
<text x="30.6" y="111.4">GND</text>
<text x="129.8" y="110.7">TP6</text>
<text x="137.4" y="110.7">TP7</text>
<text x="211.1" y="113.3">U23</text>
<text x="212.2" y="110.8">STUSB4500QTR</text>
<text x="188" y="117.1">GND</text>
<text x="206.5" y="117.7">GND</text>
<text x="105.6" y="125.4">+3V3</text>
<text x="125.2" y="125.3">T4</text>
<text x="125.7" y="127.2">NX2301P</text>
<text x="142.1" y="126.1">+3V3_LP</text>
<text x="112.6" y="136.7">R74</text>
<text x="80.3" y="139.2">R70</text>
<text x="80.5" y="141.1">47k</text>
<text x="94.8" y="143.2">+3V3</text>
<text x="111.8" y="138.6">270k</text>
<text x="90.9" y="146" transform="rotate(-90 90.9 146)">U22</text>
<text x="93.4" y="145.5" transform="rotate(-90 93.4 145.5)">74AHCT1G32</text>
<text x="48.3" y="155.9">+3V3</text>
<text x="115.2" y="152.1">R73</text>
<text x="115.4" y="154">10k</text>
<text x="21" y="161.6">+3V3</text>
<text x="39.6" y="156.5">C60</text>
<text x="40.5" y="158.4">100n</text>
<text x="56.1" y="160.8">R69</text>
<text x="94.7" y="157.1">GND</text>
<text x="18.7" y="167.8">R66</text>
<text x="35.5" y="163" transform="rotate(-90 35.5 163)">GND</text>
<text x="56.3" y="162.7">47k</text>
<text x="111.7" y="167.2">NX2301P</text>
<text x="117.6" y="164.6">T3</text>
<text x="129.2" y="167.3">R76</text>
<text x="18.9" y="169.7">1k5</text>
<text x="48.4" y="172.3">+</text>
<text x="51.4" y="172.8" transform="rotate(-90 51.4 172.8)">V+</text>
<text x="128.1" y="169.2">100R</text>
<text x="18.7" y="175.4">R67</text>
<text x="18.9" y="177.3">47k</text>
<text x="29.9" y="175.7">C59</text>
<text x="30" y="178">10n</text>
<text x="53" y="179.4">U20</text>
<text x="101.7" y="177.3">270k</text>
<text x="102.5" y="175.4">R71</text>
<text x="21.7" y="183.8">GNDGND</text>
<text x="35.8" y="181.1">R68</text>
<text x="36.1" y="183.1">47k</text>
<text x="52.6" y="181.9">MCP6001R</text>
<text x="105.7" y="185.6">R72</text>
<text x="105.8" y="183.7">10k</text>
<text x="27.8" y="187">+3V3_LP</text>
<text x="48.7" y="186.9">GND</text>
</g>
<g font-size="1.8" fill="#0000c2">
<text x="205.7" y="37.9">NOTE: Vsys must always be present</text>
<text x="205.7" y="40">otherwise configuration is lost</text>
<text x="238.8" y="74">This will indicate MCU that</text>
<text x="238.8" y="76">power contract is done and</text>
<text x="238.8" y="78.1">ideal diode shall be open</text>
<text x="224.8" y="88.3">PDO3 will not be in use</text>
<text x="251.5" y="93.3">Max. discharge current: 500mA</text>
<text x="169.5" y="108.6">I2C address: 0x28h</text>
<text x="94.5" y="149.9">OR</text>
<text x="17.1" y="153.7">premature switch opening protection</text>
<text x="133.7" y="161.9">precharge</text>
<text x="19.7" y="171.4">1%</text>
<text x="37.2" y="171.4">Vref</text>
<text x="127.8" y="173.3">250mW</text>
<text x="19.7" y="179.1">1%</text>
<text x="54" y="191.8">Vref=3%*3V3=100mV</text>
<text x="55.9" y="189.2">Vos=-4.5...4.5mV</text>
<text x="209.5" y="194.3">10.10.2020</text>
<text x="268.6" y="194.3">2.0</text>
</g>
<text font-size="1.8" x="59.7" y="78.1">D+</text>
<g font-size="1.4" fill="#840000">
<text x="90.4" y="147.9">1</text>
<text x="100.6" y="149.2">4</text>
<text x="90.4" y="150.5">2</text>
</g>
</svg>
